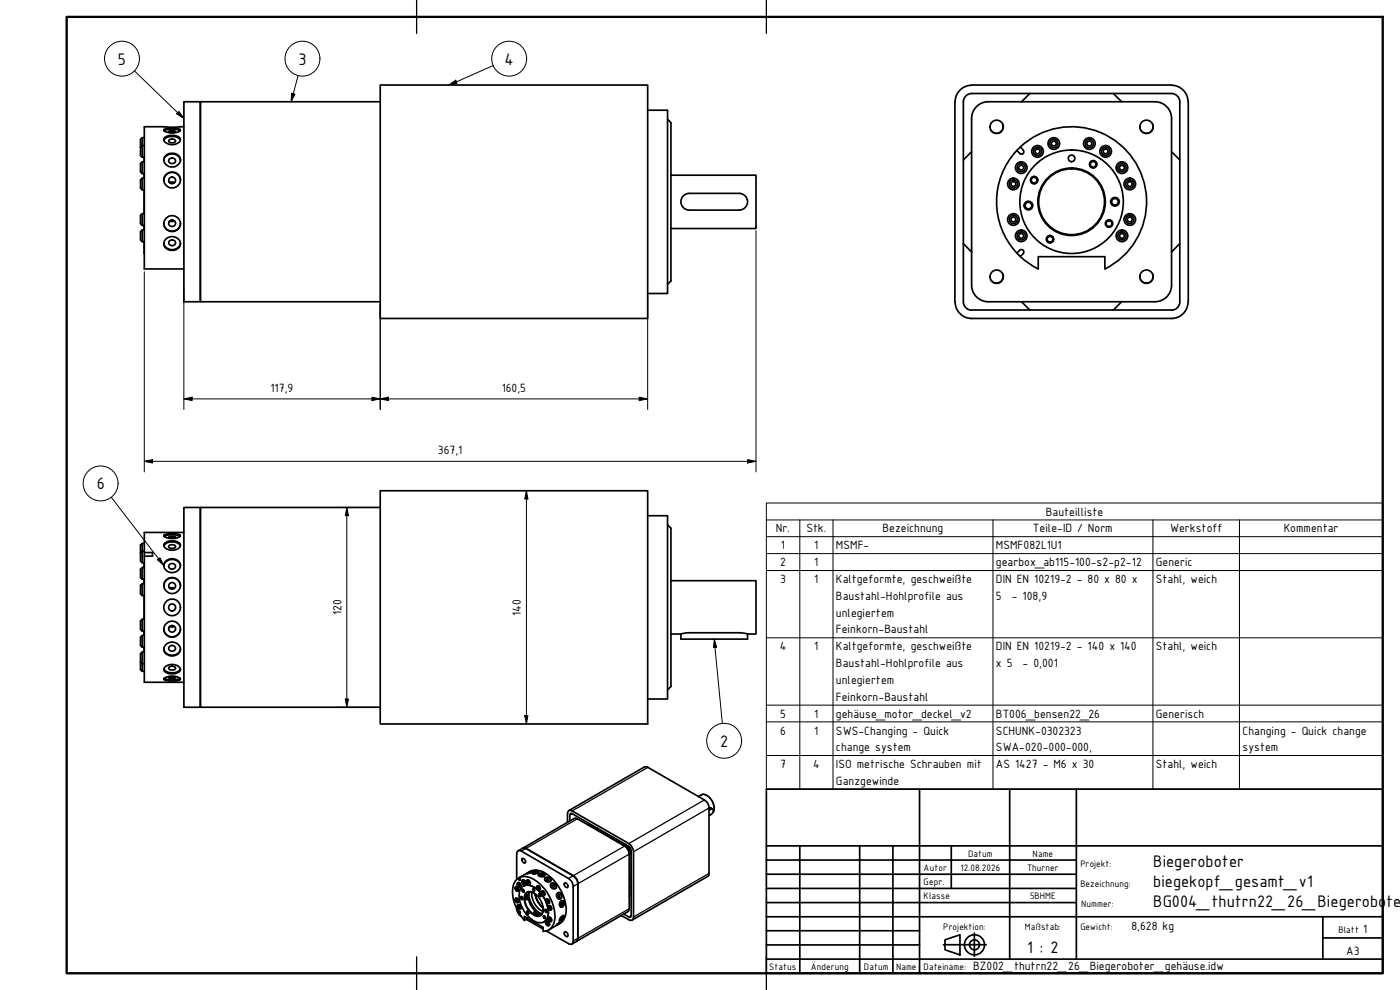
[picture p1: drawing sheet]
<svg xmlns="http://www.w3.org/2000/svg" width="420mm" height="297mm" viewBox="0 0 420 297" stroke-linecap="round" stroke-linejoin="round" font-family="sans-serif">
<!-- layer: Sichtbare Kanten(DIN) -->
<g fill="none" stroke="#000" stroke-width=".51">
<path d="M49.2 38.9a6.1 6.1 0 0 1 4.9 0 1.61 1.61 0 0 1-2 1 3.4 3.4 0 0 1-3-.9zM49.3 39.3a5.7 5.7 0 0 1 4.7 0M50.7 39.4l1.4-.2 .6 .3-1.3 .3-.7-.1zM55.2 30.5h4.9v60h-4.9zM55.2 38l-3.6 .2-8.3-.2v42.7h11.9M114.1 30.5h-54v60h54M114.1 25.5h80.3v70.1h-80.3zM194.4 33.1l5.9 .1-.1 54.8M200.3 35.8l1.1 1v47.5l-1.1 1M291.6 28.1h60a2.51 2.51 0 0 1 2.5 2.4v60.1a2.51 2.51 0 0 1-2.5 2.5M291.6 35.5v50.1a5 5 0 0 0 5 4.9h50M291.6 25.5h60"/>
<path d="M291.6 28.1a2.51 2.51 0 0 0-2.5 2.5v59.9a2.51 2.51 0 0 0 2.5 2.6M291.6 25.6a5.1 5.1 0 0 0-5 4.9v60.1a5 5 0 0 0 5 5M300.9 37.2a2 2 0 0 1-1 2.6 2 2 0 0 1-2.6-.9M309.1 28.1l-2.5 2.4M334.1 28.1l2.5 2.4M345.9 37.2a2 2 0 0 1-1 2.6 2 2 0 0 1-2.6-.9M346.6 30.5h-50a5 5 0 0 0-5 5M346.6 30.5a5 5 0 0 1 5 5M351.6 25.6a5 5 0 0 1 5 5M351.6 35.5v50.1a5 5 0 0 1-5 4.9M356.6 30.5v60M42.7 41.3v5.9"/>
<path d="M42.7 48.6v3.5M42.7 53.5v3.4M42.7 56.9h.6M42.7 47.2h.6M42.7 52.1h.6M43.2 47.2v1.4v-.2M43.2 52.1v1.4v-.4M43.2 56.9v7.2M43.3 53.5h-.6l-.5 .5v2.4l.5 .5M43.3 41.3h-.6l-.5 .5v4.9l.5 .5M43.3 43.7h-.6l-.5 .5M43.3 48.6h-.6l-.5 .5v2.5l.5 .5"/>
<path d="M49.1 48.1a2.6 2.6 0 0 1 2.6-1.9 2.6 2.6 0 0 1 2.5 1.9M49.1 54a2.52 2.52 0 0 1 2.6-2.3 2.52 2.52 0 0 1 2.5 2.3M49.2 42.1a3.2 3.2 0 0 1 4.9 0M49.6 46.8a2.67 2.67 0 0 1 4.6 1.2 2.49 2.49 0 0 1-2.7 2.1 2.49 2.49 0 0 1-2.3-2.6zM49.6 41.1a3.6 3.6 0 0 1 4.5 .5 1.74 1.74 0 0 1-2 1.8 2.66 2.66 0 0 1-3-1.5zM50.7 54.6l.2-.1v.2M50.9 47.7a.93 .93 0 0 1 1.5-.1 .93 .93 0 0 1-.5 1.5 .88 .88 0 0 1-1.1-.3 .88 .88 0 0 1 .1-1.1zM50.9 41.9l.7-.2a.85 .85 0 0 1 1.1 .6 1.3 1.3 0 0 1-2.1 0zM51 54.8a1 1 0 0 1 1.3 0M201.4 52.6l25.4 .1M205.3 58.6l1.6-.6h14.9a2.51 2.51 0 0 1 2.5 2.5 2.51 2.51 0 0 1-2.5 2.5h-14.9a2.51 2.51 0 0 1-2.4-1.6 2.51 2.51 0 0 1 .8-2.8zM226.9 52.7v15.7"/>
<path d="M291.6 45.5l-2.5 2.5M305.2 45.2l.9 .8M306.2 44.1l.9 .9a.73 .73 0 0 1 0 1.1 .73 .73 0 0 1-1.1 0M306.2 44.1a22.5 22.5 0 0 0 0 32.9M306.2 44.1a22.5 22.5 0 0 1 33.9 3.6 22.5 22.5 0 0 1-8.5 33v-3.7h-20v3.7a22.3 22.3 0 0 1-5.4-3.7M351.6 45.5l2.5 2.5M42.7 64.1v3.5M42.7 69v3.5M42.7 67.6h.6M42.7 72.5h.6M43.2 72.7v-.2l.1 3.6M43.2 67.9v-.3v1.4"/>
<path d="M43.3 64.1h-.6l-.5 .5v2.5l.5 .5M43.3 69h-.6l-.5 .5v2.5l.5 .5M49.1 73a2.6 2.6 0 0 0 2.6 1.9 2.6 2.6 0 0 0 2.5-1.9M49.1 67a2.52 2.52 0 0 0 2.6 2.4 2.52 2.52 0 0 0 2.5-2.4M49.9 71.6a2.42 2.42 0 0 1 2.9-.4 2.42 2.42 0 0 1 1.2 2.7 2.65 2.65 0 0 1-2.7 1.2 2.65 2.65 0 0 1-2.2-2l.2-.8zM50.9 72.2a1.03 1.03 0 0 1 1.2-.1 1.03 1.03 0 0 1 .5 1.2 1 1 0 0 1-1.4 .3 1 1 0 0 1-.3-1.4zM50.9 66.3v.3l-.2-.1M51 66.2a1 1 0 0 0 1.3 0M201.4 68.6h25.4M226.8 68.4l-.1 .1M289.1 73.1l2.5 2.5M306 75.1a.73 .73 0 0 1 1.1 0 .73 .73 0 0 1 0 1"/>
<path d="M306.1 75l-.9 .9M307.1 76.1l-.9 .8M354.1 73.1l-2.5 2.5M194.4 88.1h5.8M291.6 93h60M300.9 82.1a2 2 0 0 1-1 2.6 2 2 0 0 1-2.6-.8M306.6 90.5l2.5 2.5M336.6 90.5l-2.5 2.5M345.9 82.1a2 2 0 0 1-1 2.6 2 2 0 0 1-2.6-.8M356.6 90.6a5 5 0 0 1-5 5h-60M55.2 152.3h4.9v59.9h-4.9zM55.2 159.8h-11.9v44.9h11.9"/>
<path d="M114.1 152.3h-54v59.9h54M114.1 147.2h80.3v70h-80.3zM194.4 154.7l5.9 .1v54.8l-5.9 .1M200.3 157.5l1.1 1v47.5l-1.1 1M42.7 163.1v5.7M42.7 170.3v3.5M42.7 175.1v3.6M42.7 178.7h.6M42.7 173.8h.6M42.7 168.8h.6M43.2 173.8v1.3v-.3M43.2 168.8v1.5v-.2"/>
<path d="M43.2 178.7v7.1M43.3 165.8h2.5v1.1h-2.5M43.3 175.1h-.6l-.5 .5v2.6l.5 .5M43.3 170.3h-.6l-.5 .5v2.5l.5 .5M43.3 165.3h-.6l-.5 .5M43.3 163.1h-.6l-.5 .4v4.8l.5 .5M49.1 169.8a2.6 2.6 0 0 1 2.6-1.9 2.6 2.6 0 0 1 2.5 1.9M49.1 175.8a2.51 2.51 0 0 1 2.6-2.4 2.51 2.51 0 0 1 2.5 2.4M49.2 163.8a3.1 3.1 0 0 1 4.4-.7l.5 .7M49.2 160.6a6.9 6.9 0 0 1 4.9 0 1.61 1.61 0 0 1-2 .9 3.4 3.4 0 0 1-3-.8zM49.3 161a5.7 5.7 0 0 1 4.7 0M49.3 163.1a3.7 3.7 0 0 1 4.8 .2 2.2 2.2 0 0 1-2.9 1.8 1.82 1.82 0 0 1-2-1.8z"/>
<path d="M49.6 168.5a2.67 2.67 0 0 1 4.6 1.2 2.49 2.49 0 0 1-2.7 2.1 2.49 2.49 0 0 1-2.3-2.5zM50.6 161.1l.8-.2 1.3 .2a1.89 1.89 0 0 1-2.1 0zM50.7 176.3l.2-.1v.2M50.7 163.7l.7-.3a.85 .85 0 0 1 1.2 .8l-1 .4a.83 .83 0 0 1-1-.7zM51 176.6a1 1 0 0 1 1.3 0M51.1 169.2a.97 .97 0 0 1 1.3 0 .97 .97 0 0 1 .1 1.3 .97 .97 0 0 1-1.3 .2 .84 .84 0 0 1-.6-.7 .84 .84 0 0 1 .5-.8zM201.4 174.2l25.4 .1M226.9 174.4v15.7M42.2 198.6l.5 .5h.6M42.7 185.8v3.5M42.7 190.7v3.5M42.7 195.6v5.8"/>
<path d="M42.7 189.3h.6M42.7 194.2h.6M43.2 189.7v-.4v1.4M43.2 194.4v-.2v1.4M43.3 195.6h-.6l-.5 .5v4.9l.5 .4h.6M43.3 185.8h-.6l-.5 .5v2.5l.5 .5M43.3 190.7h-.6l-.5 .5v2.5l.5 .5M49.1 194.7a2.6 2.6 0 0 0 2.6 1.9 2.6 2.6 0 0 0 2.5-1.9M49.1 188.7a2.51 2.51 0 0 0 2.6 2.4 2.51 2.51 0 0 0 2.5-2.4M49.9 193.3a2.42 2.42 0 0 1 2.9-.4 2.42 2.42 0 0 1 1.2 2.7 2.65 2.65 0 0 1-2.7 1.2 2.65 2.65 0 0 1-2.2-2l.2-.8zM50.9 194a.93 .93 0 0 1 1.5-.1 .93 .93 0 0 1-.5 1.5 .89 .89 0 0 1-1.1-.3 .89 .89 0 0 1 .1-1.1zM50.9 188.1v.2l-.2-.1"/>
<path d="M51 187.9l.6 .2 .7-.2M201.4 190.2h2.9M204.3 190.2l2.1-.3h15.9l2 .3M204.3 190.2v1.6h20v-1.6M226.8 190.1l-2.5 .1M49.2 200.6a3.1 3.1 0 0 0 4.4 .7l.5-.7M49.3 203.5a5.7 5.7 0 0 0 4.7 0M49.3 200.3a3.2 3.2 0 0 1 4.8 .3 1.66 1.66 0 0 1-2 1.6 2.67 2.67 0 0 1-3-1.3zM49.3 203.4a4.6 4.6 0 0 1 4.8 .2l.1 .2a5.6 5.6 0 0 1-4.6 .3l-.5-.3zM50.7 200.3l.9-.4a.85 .85 0 0 1 1.1 .6 1.3 1.3 0 0 1-2.1 0zM50.7 203.2l1.4-.2 .6 .3-1.3 .3-.7-.2zM209.6 239l.9-.5a2.88 2.88 0 0 1 3.2 1.8l.7 2.2-.5 1.3"/>
<path d="M156.7 257.6a.83 .83 0 0 1 .8 .4 .83 .83 0 0 1 0 .9 .98 .98 0 0 1-.8-1.3zM156.9 254.5l.5-.1 .5 .2 14.1 8.1a2.81 2.81 0 0 1 1.4 2.5v16.6l-.4 .6M156.9 254.5l15.6-9 .8 .2 14.2 8.2a3.2 3.2 0 0 1 1.3 2.4v16.4l-.2 .7-15.6 9M156.9 254.5l-1.5 .8M170.3 246.7v-2.6a.85 .85 0 0 1 .4-.9 .85 .85 0 0 1 1 .1l17 9.8a3.5 3.5 0 0 1 1.4 2.5v19.5a.85 .85 0 0 1-.4 1 .85 .85 0 0 1-1-.1l-2.3-1.3M170.8 243.2l22.9-13.2 .7 .2 17 9.8a3 3 0 0 1 1.4 2.4v20l-.2 .4-22.9 13.3M171 246.3v-1.8l.4-.5 17.3 9.9 .5 .5 .2 .7v19.7l-.2 .4-.3 .1-1.7-1.1M176.4 247.5l.1-.1 12.2 7-.4 .3M179.2 248.4l-.4 .3M181.6 249.8l-.6 .2M187.7 253.4l.6 .8M188.7 254.4l.3 .5-.5 .2"/>
<path d="M189 255.4l.4 .9M189 254.9l-.2 14.1M212.8 242.5l.6-.1 .5 .3M212.8 243.1l.8-.4a.89 .89 0 0 1 .5 .9 .89 .89 0 0 1-.7 .8l-.6 .3M154.6 266.6v-.4a.66 .66 0 0 1 .9 .3 .66 .66 0 0 1-.2 .9l-.4-.2M154.6 270.1v-.4a.63 .63 0 0 1 .8 .3 .63 .63 0 0 1-.1 .8l-.4-.1M154.6 266.4a.48 .48 0 0 1 .6 .3 .48 .48 0 0 1-.1 .6l-.4-.4zM154.6 269.9a.47 .47 0 0 1 .6 .2 .47 .47 0 0 1-.1 .6l-.4-.3zM154.7 266.6l.4 .1v.4zM154.7 266.1a.72 .72 0 0 1 .9 .3 .72 .72 0 0 1-.2 .9M154.7 269.6a.72 .72 0 0 1 .9 .3 .72 .72 0 0 1-.2 .9M154.8 270l.3 .2v.4l-.4-.4z"/>
<path d="M155.1 263.9v-7.7a.86 .86 0 0 1 .4-.9 .86 .86 0 0 1 1 .1l14.1 8.2a2.81 2.81 0 0 1 1.4 2.4v16.3a.84 .84 0 0 1-.4 1 .84 .84 0 0 1-1-.2l-6.6-3.8M155.1 272.6a2.95 2.95 0 0 0 1.3 2.3M155.3 265.4v-.4a.63 .63 0 0 1 .8 .3 .63 .63 0 0 1-.2 .8l-.3-.1M155.3 272.1v-.4a.63 .63 0 0 1 .8 .2 .63 .63 0 0 1-.2 .9l-.3-.1M155.3 265.2a.5 .5 0 0 1 .6 .3 .5 .5 0 0 1-.2 .6l-.4-.4zM155.3 271.8a.5 .5 0 0 1 .6 .3 .5 .5 0 0 1-.2 .6l-.4-.3zM155.4 272a.28 .28 0 0 1 .3 .2 .28 .28 0 0 1-.1 .3zM155.4 265.4a.28 .28 0 0 1 .3 .1 .28 .28 0 0 1-.1 .4zM155.4 264.9a.7 .7 0 0 1 .9 .3 .7 .7 0 0 1-.2 .9M155.4 271.6a.7 .7 0 0 1 .9 .3 .7 .7 0 0 1-.2 .9M155.6 263.5l.5 .6-.3-.8a5.7 5.7 0 0 1 6.1 1.8 12.9 12.9 0 0 1 4.4 11.6 3.3 3.3 0 0 1-3.3 2.7v-1.2l-5.6-3.3v1.2l1-.5M155.6 263.5a5.1 5.1 0 0 0-1.7 5.5l.3 1.5 .9 2.3 .5 .7 .4-.1 .1 .2-.3 .5 1.6 2"/>
<path d="M156.2 269a.49 .49 0 0 1 .6 .3 .49 .49 0 0 1-.2 .6l-.4-.3zM156.3 263.1l.2-.2-.9 .6M156.4 263l2.7-1.5a5.3 5.3 0 0 1 5.9 1.4 13.5 13.5 0 0 1 4.7 11.7l-.6 1.5-.6 .7-3.8 2.2M156.5 269l.3 .3v.4M156.7 264.6v-.3a.63 .63 0 0 1 .8 .2 .63 .63 0 0 1-.2 .9l-.3-.2M156.7 264.3a.46 .46 0 0 1 .6 .4 .46 .46 0 0 1-.3 .5l-.3-.4zM156.7 267.1l.1-.1a.32 .32 0 0 1 .4 .2 .32 .32 0 0 1-.2 .4zM156.7 266.9a.38 .38 0 0 1 .5 .2 .38 .38 0 0 1-.2 .5l-.2-.2zM156.7 267.1h.1M156.8 264.1a.7 .7 0 0 1 .9 .3 .7 .7 0 0 1-.2 .9M156.8 266.9h.1M157.1 265.9a3.9 3.9 0 0 1 4.5 1.3l.9 1"/>
<path d="M157.1 266.9h-.3l-.1 .2M157.3 267.3l-.1 .3-.2-.1M157.3 267.5l-.1 .1M157.8 268a2.44 2.44 0 0 1 3.6 .8 5.3 5.3 0 0 1 1.3 5.5 2.29 2.29 0 0 1-3.5-.6 5.4 5.4 0 0 1-1.6-5.4zM157.9 275.8l5.1 3M158 264.6l.1-.3a.63 .63 0 0 1 .8 .2 .63 .63 0 0 1-.2 .9l-.3-.2M158.1 264.5a.41 .41 0 0 1 .5 .2 .41 .41 0 0 1-.2 .5zM158.1 268.7l.1 .1M158.1 269l.3 .4M158.1 268.6a.3 .3 0 0 1 0 .4 .3 .3 0 0 1-.4 0M158.1 273.5a.32 .32 0 0 1 .4 .2 .32 .32 0 0 1-.1 .4zM158.1 273.4a.48 .48 0 0 1 .5 .3 .48 .48 0 0 1-.2 .5l-.3-.3z"/>
<path d="M158.2 264.1a.72 .72 0 0 1 .8 .4 .72 .72 0 0 1-.1 .9M158.2 264.5l.4 .3-.1 .3-.4-.4zM158.2 273.4v.1M158.3 268.4l.1 1M158.4 273.5h-.2l-.1 .2M158.6 269.8a7.3 7.3 0 0 0 2.1 3.7v.4l.2-.2 .8 .5M158.6 273.9v.3l-.3-.1M158.6 274.1v.1M158.7 267.8a7.1 7.1 0 0 0 3.8 6.4M158.9 267.6l-.3 .6-.3 .2a.81 .81 0 0 0-.6 .7 .81 .81 0 0 0 .4 .8l.5-.1-.5-.4h.3M159.4 261.7l-.7 .3M159.6 267.7a5.9 5.9 0 0 0 3.4 5.8"/>
<path d="M159.8 261.5l-1.7 .6 1.2-.7 .6-.1-.5 .4-1.1 .4M159.9 261.7l1-.3a.44 .44 0 0 1 .5-.1 .44 .44 0 0 1 .3 .4l-1 .5h-.7l-.3-.2zM159.9 266.7a.32 .32 0 0 1 .5 .2 .32 .32 0 0 1-.3 .4zM160 266.6l.4 .7M160.2 268a1.66 1.66 0 0 0-1.9-.2 1.66 1.66 0 0 0-.8 1.7 5.4 5.4 0 0 0 3.9 5.3 1.66 1.66 0 0 0 1.7-2M160.4 261.9l.4-.2 .4 .2-.5 .2h-.3zM160.6 268.2a6.9 6.9 0 0 0 2.4 4.1 6.7 6.7 0 0 1-2.4-4.1zM160.7 273.3a.58 .58 0 0 0-.5 .7 .58 .58 0 0 0 .8 .4l1-.3 .7 .1M160.9 273.7l.2 .7M161 266.4v-.3a.63 .63 0 0 1 .9 .2 .63 .63 0 0 1-.2 .8l-.3-.1M161.1 266.1a.46 .46 0 0 1 .6 .3 .46 .46 0 0 1-.3 .6l-.4-.4zM161.2 265.9a.7 .7 0 0 1 .8 .3 .7 .7 0 0 1-.1 .9"/>
<path d="M161.5 262.6a1.37 1.37 0 0 1 2.1 0M161.6 262.3l.8-.3a.65 .65 0 0 1 .9 0 .65 .65 0 0 1 0 .9l-1.1 .1a.49 .49 0 0 1-.5-.2 .49 .49 0 0 1-.1-.5zM161.7 261.6l-.8-.1-1.1 .6M161.8 268.2a.5 .5 0 0 1 .5 .3 .5 .5 0 0 1-.1 .5l-.5-.3zM161.9 268.3l.3 .5a.36 .36 0 0 1-.4-.1 .36 .36 0 0 1 .1-.4zM161.9 268.2h.1M162.1 268.3l-.2-.1-.2 .3M162.2 268.9h.1M162.3 268.7l-.1 .2h-.2M162.4 267.9v-.1a.57 .57 0 0 1 .7-.3 .57 .57 0 0 1 .3 .8l-.2 .4-.4-.2M162.5 268.3a5.5 5.5 0 0 0-5.1-2.6 3.4 3.4 0 0 0-1.5 4.2 9 9 0 0 0 5.7 6.9 2.66 2.66 0 0 0 3-3.1l-.7-3M162.5 267.7a.43 .43 0 0 1 .6 .3 .43 .43 0 0 1-.3 .5l-.4-.6z"/>
<path d="M162.6 267.9a.28 .28 0 0 1 .3 .1 .28 .28 0 0 1-.1 .4zM162.6 267.4a.7 .7 0 0 1 .9 .3 .7 .7 0 0 1-.2 1M162.6 268.4l1.2 2.1M162.7 268.5l1.1 1.9M163.1 274.9a.4 .4 0 0 1 .5 .2 .4 .4 0 0 1-.2 .5l-.3-.4zM163.1 274.9l.5 .2-.1 .4-.2-.1zM163.3 274.8h-.1M163.4 263.7a1.08 1.08 0 0 1 1.2-.3 1.08 1.08 0 0 1 .8 .9M163.4 274.9l-.2-.1-.1 .3M163.6 263.4a1.01 1.01 0 0 1 1.2-.1 1.01 1.01 0 0 1 .4 1.2 1.03 1.03 0 0 1-1.2 0 1.03 1.03 0 0 1-.4-1.1zM163.6 272.9a.5 .5 0 0 1 .5 .3 .5 .5 0 0 1-.1 .6l-.4-.3zM163.6 275.3v.2l-.3-.1"/>
<path d="M163.6 275.4v.1M163.8 270.3v-.1a.49 .49 0 0 1 .6-.3 .49 .49 0 0 1 .3 .5v.6l-.6-.1M163.8 277v-.3a.63 .63 0 0 1 .8 .2 .63 .63 0 0 1-.1 .8l-.4-.1M163.8 272.9l.4 .7M163.9 270.1a.43 .43 0 0 1 .5 .3 .43 .43 0 0 1-.3 .5l-.3-.6zM163.9 276.8a.43 .43 0 0 1 .5 .3 .43 .43 0 0 1-.3 .5l-.3-.6zM164 270.7a4.9 4.9 0 0 1-.7 5.9M164 269.9a.7 .7 0 0 1 .9 .2 .7 .7 0 0 1-.2 1M164 276.5a.7 .7 0 0 1 .9 .3 .7 .7 0 0 1-.2 .9M164 270.2l.3 .3v.3l-.3-.3zM164 276.9l.3 .3v.3l-.3-.3zM164.5 272.3v-.3a.63 .63 0 0 1 .8 .2 .63 .63 0 0 1-.2 .8l-.3-.1"/>
<path d="M164.5 275.8v-.4a.63 .63 0 0 1 .8 .3 .63 .63 0 0 1-.2 .8l-.3-.1M164.5 272.1a.43 .43 0 0 1 .6 .3 .43 .43 0 0 1-.3 .5l-.3-.4zM164.5 275.6a.43 .43 0 0 1 .6 .3 .43 .43 0 0 1-.3 .5l-.3-.4zM164.6 271.8a.7 .7 0 0 1 .9 .3 .7 .7 0 0 1-.2 .9M164.6 275.3a.7 .7 0 0 1 .9 .3 .7 .7 0 0 1-.2 .9M165.3 265.2a1.04 1.04 0 0 1 1.2 .1 1.04 1.04 0 0 1 .3 1.2M165.4 265.1a1 1 0 0 1 1.3 .2 1 1 0 0 1-.1 1.4 1.1 1.1 0 0 1-1.2-.4 1.1 1.1 0 0 1 0-1.2zM167.2 277.3l.8-.7 .7-.2-1.7 1.2zM167.3 268a.94 .94 0 0 1 1.3 .6 .94 .94 0 0 1-1 1.1l-.3-.2a1.15 1.15 0 0 1 0-1.5zM167.6 267.8a1.04 1.04 0 0 1 .9 .9 1.04 1.04 0 0 1-.5 1.1M168 276.6l-.6 .5M168.3 270.4a.8 .8 0 0 1 1 .2 .8 .8 0 0 1-.1 1.1 .67 .67 0 0 1-.9 .4 .67 .67 0 0 1-.4-.8z"/>
<path d="M168.3 275.3l.5-.2a.38 .38 0 0 1-.1 .5 .38 .38 0 0 1-.5 0zM168.4 270.8a.34 .34 0 0 1 .4 .5 .34 .34 0 0 1-.6 .1zM168.4 275.1l.1-.1a.45 .45 0 0 1 .8-.3 .45 .45 0 0 1-.2 .8l-1.1 .8v-.5zM168.5 276.4l-1.4 1M168.8 270.2a1.05 1.05 0 0 1 .4 1.1 1.05 1.05 0 0 1-.9 .8M169.2 274.7a1.71 1.71 0 0 1-1.3 1.4M169.4 279.6a.87 .87 0 0 1 .9 .5 .87 .87 0 0 1-.1 .9 1 1 0 0 1-.8-1.4zM169.4 265a.84 .84 0 0 1 .9 .4 .84 .84 0 0 1-.1 .9 .97 .97 0 0 1-.8-1.3zM189.4 263.4l-.4 .4M189.4 266.2l-.4 .2M173 282.4l-1.4 .9"/>
<circle cx="299.1" cy="38.1" r="2"/>
<circle cx="344.1" cy="38.1" r="2"/>
<circle cx="51.6" cy="54" r="2.44"/>
<circle cx="51.7" cy="54.2" r="1.02"/>
<circle cx="304.1" cy="55.2" r="1.24"/>
<circle cx="304.1" cy="55.2" r=".73"/>
<circle cx="304.1" cy="55.2" r="1.75"/>
<circle cx="306.5" cy="50.3" r="1.24"/>
<circle cx="306.5" cy="50.3" r=".73"/>
<circle cx="306.5" cy="50.3" r="1.75"/>
<circle cx="310.4" cy="54.1" r=".98"/>
<circle cx="310.4" cy="54.1" r=".86"/>
<circle cx="310.4" cy="54.1" r="1.11"/>
<circle cx="311.4" cy="45.4" r="1.24"/>
<circle cx="311.4" cy="45.4" r=".73"/>
<circle cx="311.4" cy="45.4" r="1.75"/>
<circle cx="316.3" cy="43.1" r="1.24"/>
<circle cx="316.3" cy="43.1" r=".73"/>
<circle cx="316.3" cy="43.1" r="1.75"/>
<circle cx="321.6" cy="47.5" r=".98"/>
<circle cx="326.9" cy="43.1" r="1.24"/>
<circle cx="326.9" cy="43.1" r=".73"/>
<circle cx="326.9" cy="43.1" r="1.75"/>
<circle cx="328.1" cy="49.3" r=".98"/>
<circle cx="328.1" cy="49.3" r=".86"/>
<circle cx="328.1" cy="49.3" r="1.11"/>
<circle cx="331.8" cy="45.4" r="1.24"/>
<circle cx="331.8" cy="45.4" r=".73"/>
<circle cx="331.8" cy="45.4" r="1.75"/>
<circle cx="336.7" cy="50.3" r="1.24"/>
<circle cx="336.7" cy="50.3" r=".73"/>
<circle cx="336.7" cy="50.3" r="1.75"/>
<circle cx="339.1" cy="55.2" r="1.24"/>
<circle cx="339.1" cy="55.2" r=".73"/>
<circle cx="339.1" cy="55.2" r="1.75"/>
<circle cx="51.6" cy="67.1" r="2.44"/>
<circle cx="51.7" cy="67" r="1.04"/>
<circle cx="304.1" cy="65.9" r="1.24"/>
<circle cx="304.1" cy="65.9" r=".73"/>
<circle cx="304.1" cy="65.9" r="1.75"/>
<circle cx="306.5" cy="70.8" r="1.24"/>
<circle cx="306.5" cy="70.8" r=".73"/>
<circle cx="306.5" cy="70.8" r="1.75"/>
<circle cx="308.6" cy="61.7" r=".98"/>
<circle cx="308.6" cy="61.7" r="1.3"/>
<circle cx="315.1" cy="71.8" r=".98"/>
<circle cx="315.1" cy="71.8" r=".86"/>
<circle cx="315.1" cy="71.8" r="1.11"/>
<circle cx="321.6" cy="60.5" r="15.5"/>
<circle cx="321.6" cy="60.5" r="10.1"/>
<circle cx="321.6" cy="60.5" r="9.9"/>
<circle cx="332.8" cy="67.1" r=".98"/>
<circle cx="332.8" cy="67.1" r=".86"/>
<circle cx="332.8" cy="67.1" r="1.11"/>
<circle cx="334.6" cy="60.5" r=".98"/>
<circle cx="334.6" cy="60.5" r="1.3"/>
<circle cx="336.7" cy="70.8" r="1.24"/>
<circle cx="336.7" cy="70.8" r=".73"/>
<circle cx="336.7" cy="70.8" r="1.75"/>
<circle cx="339.1" cy="65.9" r="1.24"/>
<circle cx="339.1" cy="65.9" r=".73"/>
<circle cx="339.1" cy="65.9" r="1.75"/>
<circle cx="299.1" cy="83" r="2"/>
<circle cx="344.1" cy="83" r="2"/>
<circle cx="51.6" cy="175.7" r="2.44"/>
<circle cx="51.7" cy="175.7" r="1.02"/>
<circle cx="51.6" cy="188.8" r="2.44"/>
<circle cx="51.7" cy="188.7" r="1.02"/>
<circle cx="51.7" cy="182.3" r="1.05"/>
<circle cx="51.7" cy="182.2" r="2.5"/>
<circle cx="157" cy="264.8" r=".24"/>
<circle cx="161.4" cy="266.5" r=".24"/>
<circle cx="162.5" cy="262.7" r=".33"/>
<circle cx="164.4" cy="263.9" r=".37"/>
<circle cx="164.9" cy="272.5" r=".24"/>
<circle cx="164.9" cy="276" r=".24"/>
<circle cx="166.1" cy="265.8" r=".38"/>
<circle cx="167.6" cy="268.8" r=".39"/>
</g>
<g fill="#000">
<circle cx="157.1" cy="265.9" r=".25"/>
<circle cx="158.1" cy="273.7" r=".25"/>
</g>
<!-- layer: Sichtbar schmal (DIN) -->
<g fill="none" stroke="#000" stroke-width=".38">
<path d="M125 0v10M230 0v10M194.4 230.2l-22.7 13.1M210.5 238.5a2.71 2.71 0 0 1 3.2 1.8 3.3 3.3 0 0 1 .2 3.5M171.7 244.1l-.7 .4M173.3 245.7l-16.8 9.7M187.5 253.9l-16.9 9.7M188.8 256.3l-16.8 9.7M211.4 240l-22.7 13.1M212.8 242.4l-22.7 13.2M212.9 242.5l.5 .3M156.1 263.8l-.3 .2"/>
<path d="M156.5 269l-.1 .4 .4 .3M163.8 272.9v.5l.4 .2M188.8 272.7l-16.8 9.6M189.4 274.8l-.7 .3M212.8 262.1l-22.7 13M125 287.1v9.9M230 287.1v9.9"/>
</g>
<!-- layer: Symbole(DIN) -->
<g fill="none" stroke="#000" stroke-width=".3">
<path d="M148 19.7l-13.3 5.8M40.3 21.3l14.9 14.2M53 34.1l.7-.6 1.5 2zM87.5 28l1 .2-1.1 2.3zM89.5 22.7l-2.1 7.8M134.7 25.5l2.1-1.4 .4 .9zM33.4 149.2l15.7 20.5M230 156v-5.1h185v5.1M230 156h185v5M230 156v80.8h185v-75.8M240 156v80.8M250 156v80.8"/>
<path d="M298 156v80.8M346 156v80.8M372 156v80.8M47.2 167.9l.8-.5 1.1 2.3zM230 161h185M230 166.1h185M230 171.2h185M214.4 191.8l.7 2.4-1 .1zM214.4 191.8l2.4 25.2M230 191.4h185M230 211.6h185M230 216.6h185"/>
<path d="M230 226.7h185"/>
<circle cx="36.6" cy="17.6" r="5.2"/>
<circle cx="90.8" cy="17.6" r="5.2"/>
<circle cx="152.8" cy="17.6" r="5.2"/>
<circle cx="30.2" cy="145.1" r="5.2"/>
<circle cx="217.3" cy="222.3" r="5.2"/>
</g>
<!-- layer: Rahmen (DIN) -->
<path d="M20 5.1h395v286.9h-395z" fill="none" stroke="#000" stroke-width=".7"/>
<!-- layer: Titel (DIN) -->
<g fill="none" stroke="#000" stroke-width=".51">
<path d="M230 236.8h185v55.2h-185zM276 236.8v55.2M303 236.8v51M323 236.8v51M230 258h93M230 253.8h185M240 253.8v38.2M258 253.8v38.2M268 253.8v38.2M285.5 253.8v12.8M230 266.6h93M230 262.3h93"/>
<path d="M230 275.1h185M230 270.8h93M230 279.3h46M292.4 280v6.9M397 275.1v12.7M230 287.8h185M230 283.5h46M283.1 283.4h12.9M283.6 282l4.5-1.5v6l-4.5-1.5zM397 281.4h18"/>
<circle cx="292.4" cy="283.5" r="3"/>
<circle cx="292.4" cy="283.5" r="1.49"/>
</g>
<g fill="none" stroke="#000" stroke-width=".3">
<path d="M226.9 69.2v72.4M43.3 81.5v60.1M55.2 86.3v36.6M114.1 91.4v31.5M194.4 88.8v34.1M55.2 119.7l2.5-.5v1zM55.2 119.7h139.2M111.6 119.2l2.5 .5-2.5 .5zM114.1 119.7l2.5-.5v1zM191.8 119.2l2.6 .5-2.6 .5zM43.3 138.4l2.5-.5v1zM43.3 138.4h183.6"/>
<path d="M224.3 137.9l2.6 .5-2.6 .5zM100.9 152.3h12.4M104.1 152.3l.5 2.4h-1zM104.1 152.3v59.9M158 147.2l.4 2.5h-.9zM158 147.2v70M100.9 212.2h12.4M103.6 209.7h1l-.5 2.5zM157.5 214.7h.9l-.4 2.5z"/>
</g>
<path d="M55.2 119.7l2.5-.5v1zM114.1 119.7l2.5-.5v1zM43.3 138.4l2.5-.5v1zM111.6 119.2l2.5 .5-2.5 .5zM191.8 119.2l2.6 .5-2.6 .5zM224.3 137.9l2.6 .5-2.6 .5zM104.1 152.3l.5 2.4h-1zM158 147.2l.4 2.5h-.9zM103.6 209.7h1l-.5 2.5zM157.5 214.7h.9l-.4 2.5z" fill="#000"/>
<!-- layer: Symbole(DIN) -->
<path d="M53 34.1l.7-.6 1.5 2zM87.5 28l1 .2-1.1 2.3zM134.7 25.5l2.1-1.4 .4 .9zM47.2 167.9l.8-.5 1.1 2.3zM214.4 191.8l.7 2.4-1 .1z" fill="#000"/>
<g font-size="5.4">
<text x="35.4" y="19.4">5</text>
<text x="89.5" y="19.4">3</text>
<text x="151.4" y="19.4">4</text>
<text x="29" y="146.8">6</text>
<text x="216.1" y="224">2</text>
<text x="346.1" y="260.2">Biegeroboter</text>
<text x="346.1" y="266.2">biegekopf_gesamt_v1</text>
<text x="346.1" y="272.1">BG004_thutrn22_26_Biegerobo</text>
<text x="416.1" y="272.1">te</text>
<text x="308.3" y="285.8">1 : 2</text>
</g>
<g font-size="3.9">
<text x="81.2" y="117.6">117,9</text>
<text x="150.6" y="117.6">160,5</text>
<text x="131.4" y="136.3">367,1</text>
<text x="313.9" y="154.7">Bauteilliste</text>
<text x="232.9" y="159.8">Nr.</text>
<text x="242" y="159.8">Stk.</text>
<text x="264.9" y="159.8">Bezeichnung</text>
<text x="310" y="159.8">Teile-ID / Norm</text>
<text x="351.2" y="159.8">Werkstoff</text>
<text x="385.3" y="159.8">Kommentar</text>
<text x="234.4" y="164.8">1</text>
<text x="244.3" y="164.8">1</text>
<text x="250.9" y="164.8">MSMF-</text>
<text x="298.9" y="164.8">MSMF082L1U1</text>
<text x="234.1" y="169.8">2</text>
<text x="244.3" y="169.8">1</text>
<text x="298.9" y="169.8">gearbox_ab115-100-s2-p2-12</text>
<text x="346.9" y="169.8">Generic</text>
<text x="234.1" y="174.9">3</text>
<text x="244.3" y="174.9">1</text>
<text x="250.9" y="174.9">Kaltgeformte, geschweißte</text>
<text x="250.9" y="179.9">Baustahl-Hohlprofile aus</text>
<text x="298.9" y="174.9">DIN EN 10219-2 - 80 x 80 x</text>
<text x="298.9" y="179.9">5</text>
<text x="303.7" y="179.9">- 108,9</text>
<text x="346.9" y="174.9">Stahl, weich</text>
<text x="102.5" y="184.6" transform="rotate(-90 102.5 184.6)">120</text>
<text x="156.3" y="184.7" transform="rotate(-90 156.3 184.7)">140</text>
<text x="250.9" y="185">unlegiertem</text>
<text x="250.9" y="190">Feinkorn-Baustahl</text>
<text x="234" y="195.1">4</text>
<text x="244.3" y="195.1">1</text>
<text x="250.9" y="195.1">Kaltgeformte, geschweißte</text>
<text x="298.9" y="195.1">DIN EN 10219-2 - 140 x 140</text>
<text x="346.9" y="195.1">Stahl, weich</text>
<text x="250.9" y="200.2">Baustahl-Hohlprofile aus</text>
<text x="298.9" y="200.2">x 5</text>
<text x="306.9" y="200.2">- 0,001</text>
<text x="250.9" y="205.2">unlegiertem</text>
<text x="234.1" y="215.3">5</text>
<text x="244.3" y="215.3">1</text>
<text x="250.9" y="210.3">Feinkorn-Baustahl</text>
<text x="250.9" y="215.3">gehäuse_motor_deckel_v2</text>
<text x="298.9" y="215.3">BT006_bensen22_26</text>
<text x="346.9" y="215.3">Generisch</text>
<text x="234.1" y="220.4">6</text>
<text x="244.3" y="220.4">1</text>
<text x="250.9" y="220.4">SWS-Changing - Quick</text>
<text x="298.9" y="220.4">SCHUNK-0302323</text>
<text x="372.9" y="220.4">Changing - Quick change</text>
<text x="250.9" y="225.4">change system</text>
<text x="298.9" y="225.4">SWA-020-000-000,</text>
<text x="372.9" y="225.4">system</text>
<text x="234.1" y="230.5">7</text>
<text x="244" y="230.5">4</text>
<text x="250.9" y="230.5">ISO metrische Schrauben mit</text>
<text x="298.9" y="230.5">AS 1427 - M6 x 30</text>
<text x="346.9" y="230.5">Stahl, weich</text>
<text x="250.9" y="235.5">Ganzgewinde</text>
<text x="339.5" y="279.1">8,628 kg</text>
<text x="409.1" y="280.1">1</text>
<text x="404" y="286.5">A3</text>
<text x="292.1" y="291.1">BZ002_thutrn22_26_Biegeroboter_gehäuse.idw</text>
</g>
<g font-size="3">
<text x="290.6" y="257">Datum</text>
<text x="309.9" y="257">Name</text>
<text x="277.2" y="261.3">Autor</text>
<text x="288.2" y="261.3">12.08.2026</text>
<text x="308.2" y="261.3">Thurner</text>
<text x="324.2" y="260.2">Projekt:</text>
<text x="277.2" y="265.5">Gepr.</text>
<text x="277.2" y="269.8">Klasse</text>
<text x="309.1" y="269.8">5BHME</text>
<text x="324.2" y="266.2">Bezeichnung:</text>
<text x="324.5" y="272.1">Nummer:</text>
<text x="283.1" y="279.1">Projektion:</text>
<text x="307.6" y="279.1">Maßstab:</text>
<text x="324.2" y="279.1">Gewicht:</text>
<text x="401.7" y="280.1">Blatt</text>
<text x="230.9" y="291.1">Status</text>
<text x="243.3" y="291.1">Änderung</text>
<text x="259.3" y="291.1">Datum</text>
<text x="268.9" y="291.1">Name</text>
<text x="277.2" y="291.1">Dateiname:</text>
</g>
</svg>
